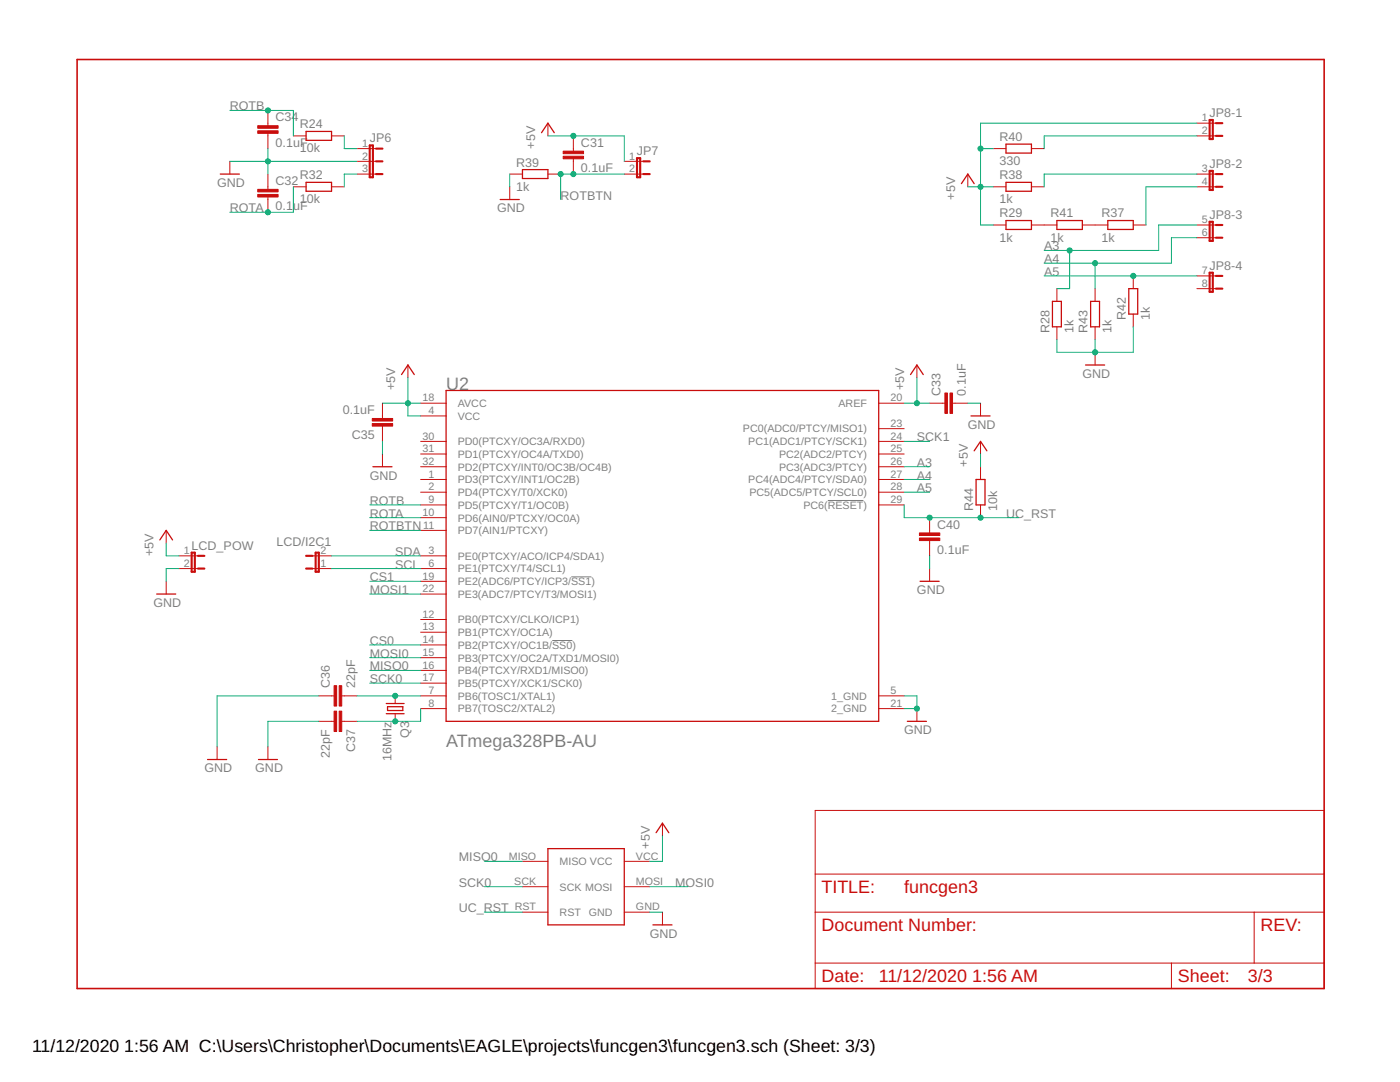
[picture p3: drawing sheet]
<svg xmlns="http://www.w3.org/2000/svg" width="279mm" height="216mm" viewBox="0 0 279 216" stroke-linecap="round" stroke-linejoin="round" font-family="sans-serif">
<path d="M165.2 99.9h7.1M114 115.1h4M110.2 127.8h4" fill="none" stroke="#808080" stroke-width=".2"/>
<path d="M15.4 11.9h248.9v185.4h-248.9z" fill="none" stroke="#c90d0c" stroke-width=".32"/>
<g fill="none" stroke="#c90d0c" stroke-width=".2">
<path d="M45.9 32.2v2.5M53.5 22v3.1M53.5 26.6v3.1M53.5 34.7v3.1M53.5 39.3v3.1M58.5 27.1h2.6M58.5 37.3h2.6M66.2 27.1h2.5M66.2 37.3h2.5M71.2 34.7h3.9M71.2 29.7h3.9M71.2 32.2h3.9"/>
<path d="M101.7 34.7h2.6M101.7 37.3v2.5M109.3 34.7h2.6M109.3 24.6v2.5M114.4 27.1v3.1M114.4 31.7v3M124.6 34.7h3.8M124.6 32.2h3.8M193.1 34.7v2.6M198.2 37.3h2.6M198.2 29.7h2.6M205.8 37.3h2.6"/>
<path d="M205.8 29.7h2.6M238.9 27.1h3.8M238.9 37.3h3.8M238.9 34.7h3.8M238.9 24.6h3.8M198.2 44.9h2.6M205.8 44.9h5.1M210.9 57.6v2.5M216 44.9h5.1M218.5 57.6v2.5M226.2 44.9h2.5M226.2 55.1v2.5"/>
<path d="M238.9 44.9h3.8M238.9 47.4h3.8M238.9 55.1h3.8M238.9 57.6h3.8M81.4 72.8v2.6M183 72.8v2.6M210.9 65.2v2.6M218.5 65.2v2.6M218.5 70.3v2.5M226.2 62.7v2.5M76.3 80.5v3M76.3 85v3.1"/>
<path d="M76.3 90.6v2.5M83.9 80.5h5.1M83.9 83h5.1M83.9 88.1h5.1M83.9 90.6h5.1M83.9 93.1l5.1 .1M83.9 95.7h5.1M83.9 98.2h5.1M175.4 80.5h.1M175.4 90.6h.1M175.4 93.1v.1M175.4 95.7h.1"/>
<path d="M175.4 80.5h5M175.4 90.6h5M175.4 93.1h5M175.4 95.7h5M180.4 85.5l-5 .1M180.4 88.1h-5M180.4 98.2h-5M185.5 80.5h3.1M190.1 80.5h3M195.7 80.5v2.5M195.7 88.1v2.5M195.7 93.1v2.6"/>
<path d="M33.2 105.8v2.6M33.2 116v2.5M35.7 110.9h3.8M35.7 113.5h3.8M62.4 110.9h3.8M62.4 113.5h3.8M83.9 100.8h5.1M83.9 103.3h5.1M83.9 105.8l5.1 .1M83.9 110.9h5.1M83.9 113.5h5.1M83.9 116h5.1"/>
<path d="M83.9 118.5l5.1 .1M180.4 100.8h-5M185.5 103.3v3M185.5 107.9v3M185.5 113.5v2.5M195.7 100.8v2.5M63.6 138.9h3.1M68.2 138.9h3M78.9 138.9v1.5M83.9 123.6h5.1M83.9 126.2h5.1M83.9 128.7h5.1"/>
<path d="M83.9 131.2l5.1 .1M83.9 133.8h5.1M83.9 136.3h5.1M83.9 138.9h5.1M175.4 138.9h.1M175.4 138.9h5M43.3 149v2.6M53.5 149v2.6M63.6 143.9h3.1M68.2 143.9h3M78.9 142.4v1.5M83.9 141.4h5.1"/>
<path d="M175.4 141.4h.1M175.4 141.4h5M183 141.4v2.5M104.3 171.9h5M104.3 176.9h5M124.6 171.9h5.1M124.6 176.9h5.1M132.2 164.3v2.5M162.7 161.7h101.6v35.6h-101.6zM162.7 174.4h101.6M104.3 182h5M124.6 182h5.1"/>
<path d="M132.2 182v2.6M162.7 182h101.6M162.7 192.2h101.6M233.8 192.2v5.1M250.3 182v10.2"/>
</g>
<g fill="none" stroke="#c90d0c" stroke-width=".25">
<path d="M44 34.7h3.8M61.1 26.2h5.1v1.8h-5.1zM61.1 36.4h5.1v1.8h-5.1zM99.8 39.8h3.8M104.3 33.8h5v1.8h-5zM108.1 26.5l1.2-1.9 1.3 1.9M191.9 36.6l1.2-1.9 1.3 1.9M200.8 28.8h5v1.7h-5zM200.8 36.4h5v1.8h-5zM200.8 44h5v1.8h-5zM210.9 44h5.1v1.8h-5.1zM221.1 44h5.1v1.8h-5.1z"/>
<path d="M225.3 57.6h1.8v5.1h-1.8zM80.1 74.7l1.3-1.9 1.3 1.9M89 77.9h86.4v66h-86.4zM181.7 74.7l1.3-1.9 1.3 1.9M210 60.1h1.8v5.1h-1.8zM216.6 72.8h3.9M217.7 60.1h1.7v5.1h-1.7zM74.4 93.1h3.8M193.8 83h3.8M194.4 90l1.3-1.9 1.3 1.9M194.8 95.7h1.8v5.1h-1.8zM31.3 118.5h3.8"/>
<path d="M31.9 107.7l1.3-1.9 1.2 1.9M183.6 116h3.8M41.4 151.6h3.8M51.6 151.6h3.8M77.1 142.4h3.5M77.1 140.4h3.5M77.3 141h3.1v.8h-3.1zM181.1 143.9h3.8M109.3 169.3h15.3v15.3h-15.3zM130.9 166.2l1.3-1.9 1.3 1.9M130.3 184.6h3.8"/>
</g>
<g fill="#c90d0c" stroke="#c90d0c" stroke-width=".2">
<path d="M112.4 31.2h4.1v.5h-4.1z"/>
<path d="M112.4 30.2h4.1v.5h-4.1z"/>
<path d="M51.4 38.8h4.1v.5h-4.1z"/>
<path d="M51.4 37.8h4.1v.5h-4.1z"/>
<path d="M189.6 78.4h.5v4.1h-.5z"/>
<path d="M188.6 78.4h.5v4.1h-.5z"/>
<path d="M51.4 26.1h4.1v.5h-4.1z"/>
<path d="M51.4 25.1h4.1v.5h-4.1z"/>
<path d="M74.3 83.5h4.1v.5h-4.1z"/>
<path d="M74.3 84.5h4.1v.5h-4.1z"/>
<path d="M67.7 136.8h.5v4.1h-.5z"/>
<path d="M66.7 136.8h.5v4.1h-.5z"/>
<path d="M66.7 141.9h.5v4.1h-.5z"/>
<path d="M67.7 141.9h.5v4.1h-.5z"/>
<path d="M183.5 107.4h4.1v.5h-4.1z"/>
<path d="M183.5 106.3h4.1v.5h-4.1z"/>
</g>
<g fill="none" stroke="#c90d0c" stroke-width=".42">
<path d="M73.8 29h.6v6.4h-.6zM75.1 34.7h1.2M75.1 32.2h1.2M75.1 29.7h1.2M127.1 31.6h.7v3.8h-.7zM128.4 34.7h1.3M128.4 32.2h1.3M241.4 23.9h.6v3.8h-.6zM241.4 34.1h.6v3.8h-.6zM242.7 34.7h1.2M242.7 24.6h1.2M242.7 27.1h1.2"/>
<path d="M242.7 37.3h1.2M241.4 44.3h.6v3.8h-.6zM241.4 54.4h.6v3.8h-.6zM242.7 44.9h1.2M242.7 47.4h1.2M242.7 55.1h1.2M242.7 57.6h1.2M38.2 110.3h.7v3.8h-.7zM39.5 113.5h1.3M39.5 110.9h1.3M61.1 113.5h1.3M61.1 110.9h1.3"/>
<path d="M63 110.3h.6v3.8h-.6z"/>
</g>
<g fill="none" stroke="#0dab76" stroke-width=".2">
<path d="M45.9 32.2h25.3M45.9 22h12.6v5.1M53.5 29.7v5M58.5 37.3v5.1h-12.6M68.7 27.1v2.6h2.5M71.2 34.7h-2.5v2.6M101.7 34.7v2.6M109.3 27.1h15.3v5.1M124.6 34.7h-12.7v5.1M193.1 37.3h5.1M195.7 29.7h2.5M238.9 34.7h-30.5v2.6"/>
<path d="M238.9 27.1h-30.5v2.6M238.9 37.3h-10.2v7.6M238.9 24.6h-43.2v20.3h2.5M208.4 55.1h30.5M213.5 50v7.6h-2.6M218.5 52.5v5.1M238.9 44.9h-7.7v5.1h-22.8M238.9 47.4h-5.1v5.1h-25.4M81.4 75.4v7.6h2.5M183 75.4v5.1M218.5 67.8v2.5M226.2 65.2v5.1h-15.3v-2.5"/>
<path d="M76.3 88.1v2.5M76.3 80.5h7.6M180.4 80.5h5.1M180.4 93.1h5.1M180.4 95.7h5.1M180.4 98.2h5.1M180.4 88.1h5.1M193.1 80.5h2.6M195.7 90.6v2.5M33.2 108.4v2.5h2.5M35.7 113.5h-2.5v2.5M66.2 113.5h17.7"/>
<path d="M66.2 110.9h17.7M73.8 103.3h10.1M73.8 100.8h10.1M73.8 105.8h10.1M73.8 116h10.1M73.8 118.5h10.1M180.4 100.8v2.5h22.9M185.5 110.9v2.6M63.6 138.9h-20.3v10.1M71.2 138.9h12.7M73.8 133.8h10.1M73.8 128.7h10.1"/>
<path d="M73.8 131.2h10.1M73.8 136.3h10.1M180.4 138.9h2.6v2.5h-2.6M63.6 143.9h-10.1v5.1M83.9 141.4v2.5h-12.7M96.6 171.9h7.7M96.6 176.9h7.7M129.7 176.9h7.6M132.2 166.8v5.1h-2.5M96.6 182h7.7M129.7 182h2.5"/>
</g>
<g fill="#0dab76" stroke="#0dab76" stroke-width=".2">
<circle cx="53.5" cy="32.2" r=".51"/>
<circle cx="183" cy="141.4" r=".51"/>
<circle cx="218.5" cy="70.3" r=".51"/>
<circle cx="53.5" cy="42.4" r=".51"/>
<circle cx="53.5" cy="22" r=".51"/>
<circle cx="111.9" cy="34.7" r=".51"/>
<circle cx="114.4" cy="34.7" r=".51"/>
<circle cx="114.4" cy="27.1" r=".51"/>
<circle cx="81.4" cy="80.5" r=".51"/>
<circle cx="183" cy="80.5" r=".51"/>
<circle cx="195.7" cy="37.3" r=".51"/>
<circle cx="195.7" cy="29.7" r=".51"/>
<circle cx="78.9" cy="138.9" r=".51"/>
<circle cx="78.9" cy="143.9" r=".51"/>
<circle cx="213.5" cy="50" r=".51"/>
<circle cx="218.5" cy="52.5" r=".51"/>
<circle cx="226.2" cy="55.1" r=".51"/>
<circle cx="185.5" cy="103.3" r=".51"/>
<circle cx="195.7" cy="103.3" r=".51"/>
</g>
<g font-size="3.6" fill="#808080">
<text x="89" y="77.9">U2</text>
<text x="89" y="149">ATmega328PB-AU</text>
</g>
<g font-size="3.6" fill="#c90d0c">
<text x="163.9" y="178.2">TITLE:</text>
<text x="180.5" y="178.2">funcgen3</text>
<text x="163.9" y="185.8">Document Number:</text>
<text x="251.6" y="185.8">REV:</text>
<text x="163.9" y="196">Date:</text>
<text x="175.4" y="196">11/12/2020</text>
<text x="194" y="196">1:56 AM</text>
<text x="235.1" y="196">Sheet:</text>
<text x="249" y="196">3/3</text>
</g>
<g font-size="3.5">
<text x="6.4" y="209.9">11/12/2020</text>
<text x="24.8" y="209.9">1:56 AM C:\Users\Christopher\Documents\EAGLE\projects\funcgen3\funcgen3.sch (Sheet: 3/3)</text>
</g>
<g font-size="2.5" fill="#808080">
<text x="45.9" y="22">ROTB</text>
<text x="241.4" y="23.3">JP8-1</text>
<text x="55" y="29.3">0.1uF</text>
<text x="55" y="24.2">C34</text>
<text x="59.8" y="25.6">R24</text>
<text x="73.8" y="28.4">JP6</text>
<text x="106.8" y="29.7" transform="rotate(-90 106.8 29.7)">+5V</text>
<text x="115.9" y="29.3">C31</text>
<text x="199.5" y="28.2">R40</text>
<text x="59.8" y="30.4">10k</text>
<text x="59.8" y="35.8">R32</text>
<text x="103" y="33.2">R39</text>
<text x="115.9" y="34.4">0.1uF</text>
<text x="127.1" y="30.9">JP7</text>
<text x="199.5" y="33">330</text>
<text x="199.5" y="35.8">R38</text>
<text x="241.4" y="33.5">JP8-2</text>
<text x="43.3" y="37.3">GND</text>
<text x="55" y="42">0.1uF</text>
<text x="55" y="36.9">C32</text>
<text x="59.8" y="40.6">10k</text>
<text x="103" y="38">1k</text>
<text x="111.9" y="39.8">ROTBTN</text>
<text x="190.6" y="39.8" transform="rotate(-90 190.6 39.8)">+5V</text>
<text x="199.5" y="40.6">1k</text>
<text x="45.9" y="42.4">ROTA</text>
<text x="99.2" y="42.4">GND</text>
<text x="199.5" y="43.4">R29</text>
<text x="209.7" y="43.4">R41</text>
<text x="219.8" y="43.4">R37</text>
<text x="241.4" y="43.6">JP8-3</text>
<text x="199.5" y="48.2">1k</text>
<text x="208.4" y="50">A3</text>
<text x="208.4" y="52.5">A4</text>
<text x="209.7" y="48.2">1k</text>
<text x="219.8" y="48.2">1k</text>
<text x="241.4" y="53.8">JP8-4</text>
<text x="208.4" y="55.1">A5</text>
<text x="224.7" y="63.9" transform="rotate(-90 224.7 63.9)">R42</text>
<text x="229.5" y="63.9" transform="rotate(-90 229.5 63.9)">1k</text>
<text x="209.4" y="66.5" transform="rotate(-90 209.4 66.5)">R28</text>
<text x="214.2" y="66.5" transform="rotate(-90 214.2 66.5)">1k</text>
<text x="217" y="66.5" transform="rotate(-90 217 66.5)">R43</text>
<text x="221.8" y="66.5" transform="rotate(-90 221.8 66.5)">1k</text>
<text x="78.9" y="77.9" transform="rotate(-90 78.9 77.9)">+5V</text>
<text x="180.5" y="77.9" transform="rotate(-90 180.5 77.9)">+5V</text>
<text x="216" y="75.4">GND</text>
<text x="68.4" y="82.6">0.1uF</text>
<text x="187.7" y="78.9" transform="rotate(-90 187.7 78.9)">C33</text>
<text x="192.8" y="78.9" transform="rotate(-90 192.8 78.9)">0.1uF</text>
<text x="70.2" y="87.7">C35</text>
<text x="183" y="88.1">SCK1</text>
<text x="193.2" y="85.5">GND</text>
<text x="73.8" y="95.7">GND</text>
<text x="183" y="93.1">A3</text>
<text x="183" y="95.7">A4</text>
<text x="193.2" y="93.1" transform="rotate(-90 193.2 93.1)">+5V</text>
<text x="73.8" y="100.8">ROTB</text>
<text x="183" y="98.2">A5</text>
<text x="73.8" y="103.3">ROTA</text>
<text x="73.8" y="105.8">ROTBTN</text>
<text x="187.1" y="105.5">C40</text>
<text x="194.2" y="102" transform="rotate(-90 194.2 102)">R44</text>
<text x="199" y="102" transform="rotate(-90 199 102)">10k</text>
<text x="200.8" y="103.3">UC_RST</text>
<text x="30.6" y="110.9" transform="rotate(-90 30.6 110.9)">+5V</text>
<text x="38.2" y="109.6">LCD_POW</text>
<text x="55.2" y="108.9">LCD/I2C1</text>
<text x="78.9" y="110.9">SDA</text>
<text x="78.9" y="113.5">SCL</text>
<text x="187.1" y="110.5">0.1uF</text>
<text x="73.8" y="116">CS1</text>
<text x="73.8" y="118.5">MOSI1</text>
<text x="183" y="118.5">GND</text>
<text x="30.6" y="121.1">GND</text>
<text x="73.8" y="128.7">CS0</text>
<text x="73.8" y="131.2">MOSI0</text>
<text x="65.8" y="137.3" transform="rotate(-90 65.8 137.3)">C36</text>
<text x="70.9" y="137.3" transform="rotate(-90 70.9 137.3)">22pF</text>
<text x="73.8" y="133.8">MISO0</text>
<text x="73.8" y="136.3">SCK0</text>
<text x="81.7" y="147.3" transform="rotate(-90 81.7 147.3)">Q3</text>
<text x="180.5" y="146.5">GND</text>
<text x="40.8" y="154.1">GND</text>
<text x="50.9" y="154.1">GND</text>
<text x="65.8" y="151.2" transform="rotate(-90 65.8 151.2)">22pF</text>
<text x="70.9" y="150" transform="rotate(-90 70.9 150)">C37</text>
<text x="78.1" y="151.8" transform="rotate(-90 78.1 151.8)">16MHz</text>
<text x="91.6" y="171.9">MISO0</text>
<text x="129.7" y="169.3" transform="rotate(-90 129.7 169.3)">+5V</text>
<text x="91.6" y="176.9">SCK0</text>
<text x="134.7" y="176.9">MOSI0</text>
<text x="91.6" y="182">UC_RST</text>
<text x="129.7" y="187.1">GND</text>
</g>
<g font-size="2.1" fill="#808080">
<text x="72.3" y="29.3">1</text>
<text x="239.9" y="24.2">1</text>
<text x="239.9" y="26.8">2</text>
<text x="72.3" y="31.8">2</text>
<text x="72.3" y="34.4">3</text>
<text x="125.6" y="31.8">1</text>
<text x="125.6" y="34.4">2</text>
<text x="239.9" y="34.4">3</text>
<text x="239.9" y="36.9">4</text>
<text x="239.9" y="44.5">5</text>
<text x="239.9" y="47.1">6</text>
<text x="239.9" y="54.7">7</text>
<text x="239.9" y="57.2">8</text>
<text x="84.3" y="80.1">18</text>
<text x="85.5" y="82.6">4</text>
<text x="91.4" y="81.2">AVCC</text>
<text x="91.4" y="83.7">VCC</text>
<text x="167.3" y="81.2">AREF</text>
<text x="177.7" y="80.1">20</text>
<text x="84.3" y="87.7">30</text>
<text x="91.4" y="88.8">PD0(PTCXY/OC3A/RXD0)</text>
<text x="148.3" y="86.3">PC0(ADC0/PTCY/MISO1)</text>
<text x="149.3" y="88.8">PC1(ADC1/PTCY/SCK1)</text>
<text x="177.7" y="85.2">23</text>
<text x="177.7" y="87.7">24</text>
<text x="84.3" y="90.2">31</text>
<text x="84.3" y="92.8">32</text>
<text x="85.5" y="95.3">1</text>
<text x="91.4" y="91.4">PD1(PTCXY/OC4A/TXD0)</text>
<text x="91.4" y="93.9">PD2(PTCXY/INT0/OC3B/OC4B)</text>
<text x="155.5" y="91.4">PC2(ADC2/PTCY)</text>
<text x="155.5" y="93.9">PC3(ADC3/PTCY)</text>
<text x="177.7" y="90.2">25</text>
<text x="177.7" y="92.8">26</text>
<text x="177.7" y="95.3">27</text>
<text x="85.5" y="97.9">2</text>
<text x="85.5" y="100.4">9</text>
<text x="91.4" y="96.4">PD3(PTCXY/INT1/OC2B)</text>
<text x="91.4" y="99">PD4(PTCXY/T0/XCK0)</text>
<text x="91.4" y="101.5">PD5(PTCXY/T1/OC0B)</text>
<text x="149.3" y="96.4">PC4(ADC4/PTCY/SDA0)</text>
<text x="149.6" y="99">PC5(ADC5/PTCY/SCL0)</text>
<text x="160.3" y="101.5">PC6(RESET)</text>
<text x="177.7" y="97.9">28</text>
<text x="177.7" y="100.4">29</text>
<text x="84.3" y="102.9">10</text>
<text x="84.5" y="105.5">11</text>
<text x="91.4" y="104.1">PD6(AIN0/PTCXY/OC0A)</text>
<text x="91.4" y="106.6">PD7(AIN1/PTCXY)</text>
<text x="36.7" y="110.6">1</text>
<text x="36.7" y="113.1">2</text>
<text x="64" y="113.1">1</text>
<text x="64" y="110.6">2</text>
<text x="85.5" y="110.6">3</text>
<text x="85.5" y="113.1">6</text>
<text x="91.4" y="111.7">PE0(PTCXY/ACO/ICP4/SDA1)</text>
<text x="84.3" y="115.6">19</text>
<text x="84.3" y="118.2">22</text>
<text x="91.4" y="114.2">PE1(PTCXY/T4/SCL1)</text>
<text x="91.4" y="116.8">PE2(ADC6/PTCY/ICP3/SS1)</text>
<text x="91.4" y="119.3">PE3(ADC7/PTCY/T3/MOSI1)</text>
<text x="84.3" y="123.3">12</text>
<text x="84.3" y="125.8">13</text>
<text x="91.4" y="124.4">PB0(PTCXY/CLKO/ICP1)</text>
<text x="84.3" y="128.3">14</text>
<text x="84.3" y="130.9">15</text>
<text x="91.4" y="126.9">PB1(PTCXY/OC1A)</text>
<text x="91.4" y="129.5">PB2(PTCXY/OC1B/SS0)</text>
<text x="91.4" y="132">PB3(PTCXY/OC2A/TXD1/MOSI0)</text>
<text x="84.3" y="133.4">16</text>
<text x="84.3" y="136">17</text>
<text x="91.4" y="134.5">PB4(PTCXY/RXD1/MISO0)</text>
<text x="91.4" y="137.1">PB5(PTCXY/XCK1/SCK0)</text>
<text x="85.5" y="138.5">7</text>
<text x="85.5" y="141">8</text>
<text x="91.4" y="139.6">PB6(TOSC1/XTAL1)</text>
<text x="91.4" y="142.2">PB7(TOSC2/XTAL2)</text>
<text x="165.9" y="139.6">1_GND</text>
<text x="165.9" y="142.2">2_GND</text>
<text x="177.7" y="138.5">5</text>
<text x="177.7" y="141">21</text>
<text x="101.6" y="171.5">MISO</text>
<text x="111.7" y="172.6">MISO VCC</text>
<text x="126.9" y="171.5">VCC</text>
<text x="102.6" y="176.6">SCK</text>
<text x="111.7" y="177.7">SCK MOSI</text>
<text x="126.9" y="176.6">MOSI</text>
<text x="102.7" y="181.7">RST</text>
<text x="111.7" y="182.8">RST</text>
<text x="117.5" y="182.8">GND</text>
<text x="126.9" y="181.7">GND</text>
</g>
</svg>
